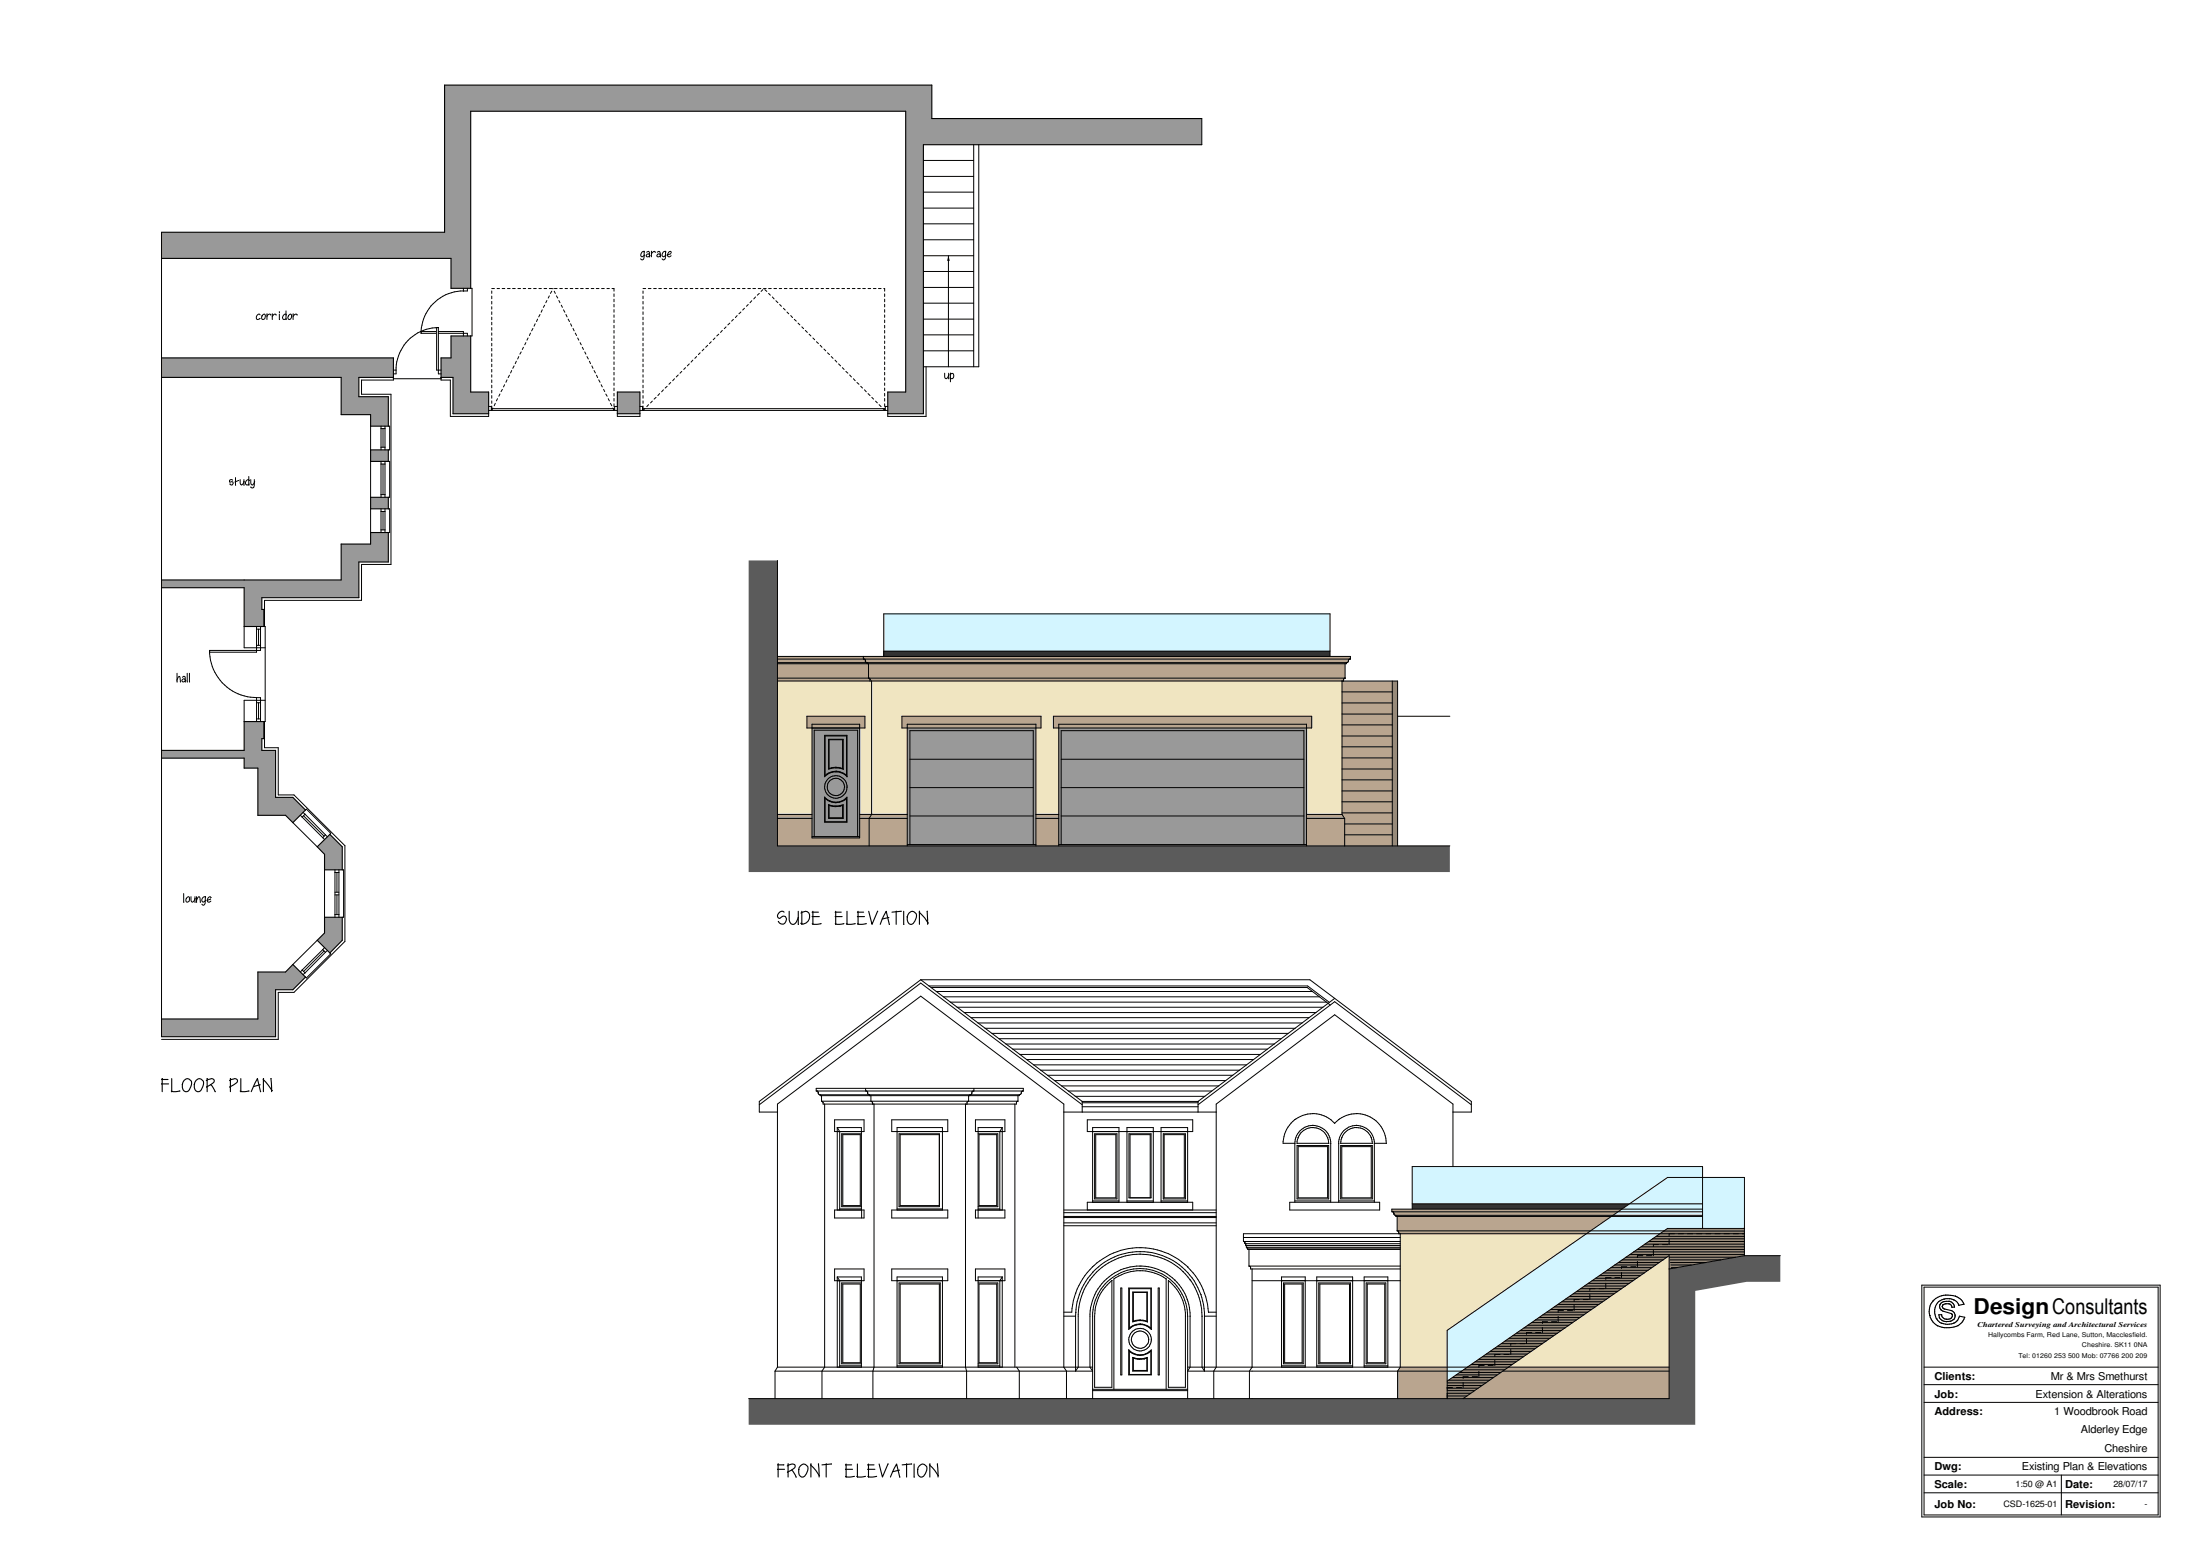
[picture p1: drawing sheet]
<svg xmlns="http://www.w3.org/2000/svg" width="841mm" height="594mm" viewBox="0 0 841 594" stroke-linecap="round" stroke-linejoin="round" font-family="sans-serif">
<g fill="#999">
<path d="M61.8 88.7h108.2v-56.2h186.2v12.8h103.2v10h-106.4v102.8h-13.6v-8.3h6.8v-107.3h-166.3v67.7h-7.5v-11.5h-110.6z" fill-rule="evenodd"/>
<path d="M61.8 136.7h88.6v7.5h-13.2v7.4h11.2v11.2h-6.7v-4.4h-11.3v-14.2h-68.6z" fill-rule="evenodd"/>
<path d="M172.4 128.4h7.5v21.4h6.9v8.3h-13.6v-13.9h-4.6v-7.5h3.8z" fill-rule="evenodd"/>
<path d="M236 149.8h8.6v8.3h-8.6z" fill-rule="evenodd"/>
<path d="M61.8 221.6h68.6v-13.7h11.3v-4.4h6.7v11.2h-11.2v13.6h-37.1v4.5h.8v6.6h-7.6v-14.9h-31.5z" fill-rule="evenodd"/>
<path d="M141.7 190h6.7v4.4h-6.7z" fill-rule="evenodd"/>
<path d="M141.7 171.9h6.7v4.4h-6.7z" fill-rule="evenodd"/>
<path d="M61.8 286.7h31.5v-11h7.6v6.5h-.8v4.5h5.3v17.9h6.6l4.8 4.9-4.8 4.8-2.8-2.8h-10.6v-18h-5.3v-3.9h-31.5z" fill-rule="evenodd"/>
<path d="M121.3 323.5l4.8-4.7 4.7 4.7v8.8h-6.7v-5.9z" fill-rule="evenodd"/>
<path d="M61.8 389.3h36.8v-18h10.6l2.8-2.8 4.8 4.8-4.8 4.8h-6.6v18h-43.6z" fill-rule="evenodd"/>
<path d="M124.1 350.4h6.7v8.8l-4.7 4.9-4.8-4.9 2.8-2.8z" fill-rule="evenodd"/>
</g>
<g fill="#5b5b5b">
<path d="M286.2 214.1h11v109.1h257.1v10h-268.1z" fill-rule="evenodd"/>
<path d="M286.2 534.3h351.9v-49.5l28.8-5.1h13.7v10h-12.9l-19.6 3.5v51.1h-361.9z" fill-rule="evenodd"/>
</g>
<g fill="#b9a58f">
<path d="M332 253.6h182.2v5.5h-182.2z" fill-rule="evenodd"/>
<path d="M344.8 273.6h53.2v4.5h-2v-1.4h-49.2v1.4h-2z" fill-rule="evenodd"/>
<path d="M346.8 276.7h49.2v1.4h-49.2z" fill-rule="evenodd"/>
<path d="M332.3 312.7h14.5v10.5h-14.5z" fill-rule="evenodd"/>
<path d="M333.2 311.1h13.6v1.6h-14.5z" fill-rule="evenodd"/>
<path d="M297.2 312.7h13.2v7.4h18.2v-7.4h3.7v10.5h-35.1z" fill-rule="evenodd"/>
<path d="M297.2 311.1h13.2v1.6h-13.2z" fill-rule="evenodd"/>
<path d="M328.6 311.1h4.6l-.9 1.6h-3.7z" fill-rule="evenodd"/>
<path d="M396 312.7h8.7v10.5h-8.7z" fill-rule="evenodd"/>
<path d="M396 311.1h8.7v1.6h-8.7z" fill-rule="evenodd"/>
<path d="M402.7 273.6h98.7v4.5h-1.9v-1.4h-94.8v1.4h-2z" fill-rule="evenodd"/>
<path d="M404.7 276.7h94.8v1.4h-94.8z" fill-rule="evenodd"/>
<path d="M499.5 312.7h14.5v10.5h-14.5z" fill-rule="evenodd"/>
<path d="M499.5 311.1h13.5l1 1.6h-14.5z" fill-rule="evenodd"/>
<path d="M297.2 253.6h34.8v5.5h-34.8z" fill-rule="evenodd"/>
<path d="M297.2 259.1h35.1l.3 1.1h-35.4z" fill-rule="evenodd"/>
<path d="M332.1 259.1h182.1l-.4 .1-.2 1h-181v-.8z" fill-rule="evenodd"/>
<path d="M297.2 253.2h34.3v.4h-34.3z" fill-rule="evenodd"/>
<path d="M331.5 253.2h183.2v.4h-183.2z" fill-rule="evenodd"/>
<path d="M330.2 251.8h185.9l-.5 .2a1.01 1.01 0 0 1-.9 1.2h-183.5l-.5-1.3z" fill-rule="evenodd"/>
<path d="M297.2 251.8l33.5 .2a1.02 1.02 0 0 0 .8 1.2h-34.3z" fill-rule="evenodd"/>
<path d="M297.2 250.8h32.9v1h-32.9z" fill-rule="evenodd"/>
<path d="M330.1 250.8h186.1v1h-186.1z" fill-rule="evenodd"/>
<path d="M308.5 273.6h22.2v4.5h-2.1v-1.4h-18.2v1.4h-1.9z" fill-rule="evenodd"/>
<path d="M310.4 276.7h18.2v1.4h-18.2z" fill-rule="evenodd"/>
<path d="M513 310.6h19.2v4.2h-18.2v-2.1l-1-1.6z" fill-rule="evenodd"/>
<path d="M514 314.8h18.2v4.1h-18.2z" fill-rule="evenodd"/>
<path d="M514 318.9h18.2v4.3h-18.2z" fill-rule="evenodd"/>
<path d="M513 260.2h19.2v50.4h-19.2z" fill-rule="evenodd"/>
</g>
<g fill="#f0e5c1">
<path d="M333.2 260.2h179.8v50.9h-13.5v-33h1.9v-4.5h-98.7v4.5h2v33h-8.7v-33h2v-4.5h-53.2v4.5h2v33h-13.6z" fill-rule="evenodd"/>
<path d="M297.2 260.2h36v50.9h-4.6v-33h2.1v-4.5h-22.2v4.5h1.9v33h-13.2z" fill-rule="evenodd"/>
</g>
<g fill="#999">
<path d="M404.7 278.1h94.8v44.6h-1v-43.6h-92.8v43.6h-1z" fill-rule="evenodd"/>
<path d="M405.7 279.1h92.8v11h-92.8z" fill-rule="evenodd"/>
<path d="M405.7 290.1h92.8v10.8h-92.8z" fill-rule="evenodd"/>
<path d="M405.7 300.9h92.8v10.8h-92.8z" fill-rule="evenodd"/>
<path d="M405.7 311.7h92.8v11h-92.8z" fill-rule="evenodd"/>
<path d="M347.8 311.7h47.2v11h-47.2z" fill-rule="evenodd"/>
<path d="M347.8 300.9h47.2v10.8h-47.2z" fill-rule="evenodd"/>
<path d="M347.8 290.1h47.2v10.8h-47.2z" fill-rule="evenodd"/>
<path d="M347.8 279.1h47.2v11h-47.2z" fill-rule="evenodd"/>
<path d="M346.8 278.1h49.2v44.6h-1v-43.6h-47.2v43.6h-1z" fill-rule="evenodd"/>
<path d="M310.4 278.1h18.2v41.5h-.7v-40.6h-16.6v40.6h-.9z" fill-rule="evenodd"/>
<path d="M311.3 279h16.6v40.6h-16.6z" fill-rule="evenodd"/>
<path d="M310.4 319.6h18.2v.5h-18.2z" fill-rule="evenodd"/>
<path d="M346.8 322.7h49.2v.5h-49.2z" fill-rule="evenodd"/>
<path d="M404.7 322.7h94.8v.5h-94.8z" fill-rule="evenodd"/>
</g>
<g fill="#f0e5c1">
<path d="M535.3 471.3h71.2l-53.3 37v14h-17.9z" fill-rule="evenodd"/>
<path d="M576.6 522.3l61.5-42.6v42.6z" fill-rule="evenodd"/>
</g>
<g fill="#b9a58f">
<path d="M534.1 464.7h81.9l-7.9 5.5h-74z" fill-rule="evenodd"/>
<path d="M534.3 523.8h18.9v10.5h-18.9z" fill-rule="evenodd"/>
<path d="M535.3 522.3h17.9v1.5h-18.9z" fill-rule="evenodd"/>
<path d="M559.3 534.3l15.2-10.5h63.6v10.5z" fill-rule="evenodd"/>
<path d="M574.5 523.8l2.1-1.5h61.5v1.5z" fill-rule="evenodd"/>
<path d="M534.1 470.2h74l-1.6 1.1h-71.8l-.2-1z" fill-rule="evenodd"/>
<path d="M533.6 464.3h83l-.6 .4h-82.4z" fill-rule="evenodd"/>
<path d="M532.2 463h86.4l-2 1.3h-83.3l-.6-1.3z" fill-rule="evenodd"/>
<path d="M532.1 461.9h87.9l-1.4 1.1h-86.5z" fill-rule="evenodd"/>
</g>
<g fill="#333">
<path d="M539.9 459.9h83l-2.9 2h-80.1z" fill-rule="evenodd"/>
<path d="M337.8 248.8h170.7v2h-170.7z" fill-rule="evenodd"/>
</g>
<g fill="#d3f5ff">
<path d="M337.8 234.5h170.7v14.3h-170.7z" fill-rule="evenodd"/>
<path d="M539.9 445.7h111v4.1h-13.4l-14.6 10.1h-83z" fill-rule="evenodd"/>
<path d="M553.2 508.3l84.3-58.5h29.4v19.5h-29.4l-84.3 58.3z" fill-rule="evenodd"/>
</g>
<g fill="#978a7a">
<path d="M553.2 527.6l84.3-58.3h29.4v10.4l-28.8 5.1v-5.1l-78.8 54.6h-6.1z" fill-rule="evenodd"/>
<path d="M532.2 260.2h2.1v63h-2.1z" fill-rule="evenodd"/>
</g>
<g fill="none" stroke="#000" stroke-width=".38">
<path d="M372.2 55.3v84.8M374.2 55.3v84.8h-21.2M459.4 45.3v10M353 79.5h19.2M353 73.4h19.2M353 67.4h19.2M353 61.3h19.2M61.8 88.7v307.4M246.2 96v2.1a.95 .95 0 0 1-.7 1.2l-.6-.4M246.2 96h.1M246.4 96.4l-.2-.3a1.14 1.14 0 0 0-1.1 .7 1.14 1.14 0 0 0 .4 1.3l1-.6M247.2 96.4l.6-.4 .4 .3 .2 1.8"/>
<path d="M248.3 97.4l-.5-.5-.5 .2-.3 .6 .4 .4 1-.4M248.4 97.7h.1M249.1 96l-.1 2.1M250.6 96.4l-.7-.3-.9 .8M251.2 96.4l.7-.4 .3 .3 .3 1.8M252.4 97.4l-.5-.5-.5 .2-.3 .6 .4 .4 1.1-.4M254.5 96l-.1 2.1a.95 .95 0 0 1-.8 1.2l-.5-.4M254.5 96.4l-.1-.3a1.14 1.14 0 0 0-1.2 .7 1.14 1.14 0 0 0 .4 1.3l1-.6M256.5 96.9l-1.4 .6M256.6 96.4l-.2-.3a1.04 1.04 0 0 0-1.2 .8 1.04 1.04 0 0 0 .8 1.2l.6-.4M256.6 96.4h.1M353 97.7h19.2"/>
<path d="M353 91.6h19.2M353 85.5h19.2M362.6 97.7v42.4M102.1 120v2.1M104.2 120l-.1 2.1M106.8 119l.1 .4M106.8 120l.1 2.1M109.3 118.8l.1 3.3M112.1 120l-.1 2.1M188 110.2h1M188 111.2v.9M188 113.1v1"/>
<path d="M188 115.1v1.1M188 117.2v.9M188 119.1v1M190 110.2h1M192 110.2h1M194 110.2h1M195.9 110.2h1.1M198 110.2h1M200 110.2h.9M202 110.2h1M204 110.2h1M206 110.2h1"/>
<path d="M207.3 118.4l-.4 .9M208 110.2h1M208.2 116.6l-.5 .8M209.1 114.8l-.5 .9M210 110.2h1M210 113l-.4 .9M210.9 111.3l-.5 .8M211.4 110.2v.1M211.9 111.3l.4 .8M211.9 110.2h1.1M212.7 113l.5 .9M213.6 114.8l.5 .9"/>
<path d="M214 110.2h1M214.6 116.6l.4 .8M215.4 118.4l.5 .9M216 110.2h.9M218 110.2h1M220 110.2h1M221.9 110.2h1.1M224 110.2h1M226 110.2h1M228 110.2h1M230 110.2h1M232 110.2h.9"/>
<path d="M234 110.2h.7v1.1M234.7 112.3v1M234.7 114.3v1M234.7 116.2v1.1M234.7 118.3v1M245.8 111.2v.9M245.8 113.1v1M245.8 115.1v1.1M245.8 117.2v.9M245.8 119.1v1M245.8 110.2h1M247.8 110.2h1.1"/>
<path d="M249.9 110.2h1M251.8 110.2h1M253.9 110.2h1M255.9 110.2h.9M257.8 110.2h1.1M259.9 110.2h1M261.8 110.2h1M263.8 110.2h1.1M265.9 110.2h.9M267.8 110.2h1M269.9 110.2h1M271.9 110.2h.9"/>
<path d="M273.8 110.2h1.1M275.9 110.2h1M277.8 110.2h1M279.9 110.2h1M281.9 110.2h.9M283.2 119.2l-.7 .7M283.8 110.2h1M284.6 117.8l-.7 .6M285.9 110.2h1M286 116.3l-.6 .7M287.4 114.9l-.7 .8M287.8 110.2h1"/>
<path d="M288.8 113.5l-.7 .7M289.8 110.2h1.1M290.3 112.1l-.8 .7M291.6 110.7l-.7 .6M291.9 110.2h1M292.4 110.7l.7 .6M293.8 110.2h1M293.8 112.1l.7 .7M295.3 113.5l.6 .7M295.9 110.2h1M296.6 114.9l.8 .8M297.9 110.2h.9"/>
<path d="M298.1 116.3l.6 .7M299.5 117.8l.7 .6M299.8 110.2h1M300.8 119.2l.7 .7M301.9 110.2h1M303.8 110.2h1M305.8 110.2h1.1M307.9 110.2h.9M309.8 110.2h1M311.9 110.2h1M313.9 110.2h.9M315.8 110.2h1.1"/>
<path d="M317.9 110.2h1M319.8 110.2h1M321.8 110.2h1.1M323.9 110.2h.9M325.8 110.2h1M327.9 110.2h1M329.8 110.2h1M331.8 110.2h1.1M333.9 110.2h1M335.8 110.2h1M337.8 110.2h.4v1.1M338.2 112.3v1"/>
<path d="M338.2 114.3v1M338.2 116.2v1.1M338.2 118.3v1M353 115.8h19.2M353 109.8h19.2M353 103.7h19.2M99.4 120.3l-.1-.2a1.12 1.12 0 0 0-1.2 .7 1.12 1.12 0 0 0 .4 1.3l.9-.4M100.2 120.6h.1M100.4 120.3l.4-.2a1.03 1.03 0 0 1 .7 1.1 1.03 1.03 0 0 1-1 .9l-.5-.5zM103.6 120.3l-.8-.2-.7 .8M105.6 120.3l-.8-.2-.7 .8M109.5 120.3l-.2-.2a1.11 1.11 0 0 0-1.2 .7 1.11 1.11 0 0 0 .5 1.3l.8-.4"/>
<path d="M110.3 120.6h.1M110.5 120.3l.6-.3 .3 .3a1.48 1.48 0 0 1-.5 1.7h-.6l-.3-.7zM113.7 120.3l-.8-.2-.9 .8M188 121.2v1M188 123.1v1M188 125.1v1.1M188 127.2v.9M188 129.1v1M188 131.1v1.1M188 133.1v1M188 135.1v1M188 137.2v1"/>
<path d="M188 139.1v1M196.5 139.8l-.5 .9M197.4 138l-.4 .9M198.3 136.2l-.4 1M199.2 134.5l-.5 .8M200.1 132.7l-.4 .8M201 130.9l-.4 .8M201.9 129.1l-.5 .9M202.8 127.3l-.4 .9M203.7 125.5l-.5 .9M204.6 123.7l-.4 .9M205.5 121.9l-.4 1"/>
<path d="M206.4 120.1l-.5 1M216.4 120.1l.4 1M217.2 121.9l.5 1M218.1 123.7l.5 .9M219.1 125.5l.4 .9M219.9 127.3l.5 .9M220.8 129.1l.5 .9M221.8 130.9l.4 .8M222.6 132.7l.4 .8M223.5 134.5l.5 .8M224.4 136.2l.5 1M225.3 138l.4 .9"/>
<path d="M226.3 139.8l.4 .9M234.7 120.3v.9M234.7 122.3v1M234.7 124.3v1M234.7 126.2v1.1M234.7 128.3v1M234.7 130.3v.9M234.7 132.2v1.1M234.7 134.3v1M234.7 136.3v.9M234.7 138.3v1M245.8 121.2v1"/>
<path d="M245.8 123.1v1M245.8 125.1v1.1M245.8 127.2v.9M245.8 129.1v1M245.8 131.1v1.1M245.8 133.1v1M245.8 135.1v1M245.8 137.2v1M245.8 139.1v1M263.5 139l-.8 .8M264.9 137.6l-.7 .7M266.3 136.2l-.7 .7"/>
<path d="M267.7 134.8l-.7 .7M269.1 133.3l-.7 .7M270.5 131.9l-.7 .8M271.9 130.6l-.7 .6M273.3 129.1l-.6 .7M274.8 127.7l-.8 .7M276.1 126.2l-.7 .8M277.6 124.9l-.7 .7M279 123.4l-.8 .7M280.4 122l-.7 .7M281.8 120.6l-.7 .7M302.3 120.6l.7 .7"/>
<path d="M303.6 122l.8 .7M305.1 123.4l.7 .7M306.5 124.9l.7 .7M307.9 126.2l.7 .8M309.3 127.7l.7 .7M310.8 129.1l.6 .7M312.1 130.6l.8 .6M313.5 131.9l.7 .8M315 133.3l.7 .7M316.3 134.8l.8 .7M317.8 136.2l.7 .7M319.2 137.6l.7 .7"/>
<path d="M320.6 139l.7 .8M338.2 120.3v.9M338.2 122.3v1M338.2 124.3v1M338.2 126.2v1.1M338.2 128.3v1M338.2 130.3v.9M338.2 132.2v1.1M338.2 134.3v1M338.2 136.3v.9M338.2 138.3v1M353 134h19.2"/>
<path d="M353 127.9h19.2M353 121.9h19.2M150.4 144.2v1h-12.2v5.4h11.3v65h-11.3v13.8h-37.1v10M168.6 144.2v1h3.6v13.9h14.6v-1M186.8 155.3h1v1.5h-1M188 156.8h46.7M188 156.1h46.7v.7M188 141.1v1.1M188 143.2v.9M188 145.1v1M188 147.2v1M188 149.1v1"/>
<path d="M188 151.1v1M188 153.2v.9M188 155.1v1.7M188.4 155.9l-.4 .9M189.3 154.1l-.4 .9M190.2 152.3l-.4 .9M191.1 150.5l-.4 .9M192.1 148.8l-.6 .8M192.9 147l-.4 .8M193.8 145.1l-.4 .9M194.8 143.3l-.5 1M195.6 141.6l-.4 .9"/>
<path d="M227.1 141.6l.5 .9M228 143.3l.5 1M228.9 145.1l.5 .9M229.8 147l.4 .8M230.7 148.8l.5 .8M231.6 150.5l.5 .9M232.5 152.3l.4 .9M233.4 154.1l.5 .9M234.3 155.9l.4 .9M234.7 140.3v1M234.7 142.2v1.1M234.7 144.3v1"/>
<path d="M234.7 146.3v.9M234.7 148.3v1M234.7 150.3v1M234.7 152.2v1M234.7 154.3v1M236 155.3h-1v1.5h1M236 158.1v1h8.6v-1M244.6 155.3h1v1.5h-1M245.8 156.8h92.4M245.8 141.1v1.1M245.8 143.2v.9M245.8 145.1v1"/>
<path d="M245.8 147.2v1M245.8 149.1v1M245.8 151.1v1M245.8 153.2v.9M245.8 155.1v1.7M245.8 156.1h92.4v.7M246.6 156l-.8 .8M247.9 154.6l-.6 .8M249.4 153.2l-.7 .7M250.8 151.8l-.8 .7M252.2 150.4l-.7 .7M253.6 148.9l-.7 .8"/>
<path d="M255 147.6l-.7 .7M256.4 146.1l-.7 .7M257.8 144.7l-.6 .8M259.3 143.3l-.8 .7M260.6 141.9l-.6 .7M262.1 140.5l-.7 .6M322 140.5l.7 .6M323.4 141.9l.7 .7M324.8 143.3l.7 .7M326.2 144.7l.7 .8M327.6 146.1l.8 .7M329 147.6l.7 .7"/>
<path d="M330.5 148.9l.7 .8M331.8 150.4l.8 .7M333.3 151.8l.7 .7M334.7 153.2l.7 .7M336.1 154.6l.7 .8M337.5 156l.7 .8M338.2 140.3v1M338.2 142.2v1.1M338.2 144.3v1M338.2 146.3v.9M338.2 148.3v1M338.2 150.3v1"/>
<path d="M338.2 152.2v1M338.2 154.3v1M339.4 155.3h-1v1.5h1M354 140.1v19h-14.6v-1M361.1 142.6v1.4l.4 .6 .8-.3 .4-1M362.7 142.6v2.1M363.2 143.1l.6-.4a.93 .93 0 0 1 .9 1.2 .93 .93 0 0 1-1.5 .5h.1M363.4 142.6l-.1 3.3M141.7 162.8v9.1M141.7 176.3v13.7M145.7 163.7h1.5M145.7 162.8v9.1"/>
<path d="M145.7 176.3v13.7M145.7 170.9h1.5M145.7 177.3h1.5M146.4 163.7v7.2M146.4 177.3v11.7M147.2 162.8v9.1M147.2 176.3v13.7M148.4 162.8h.6v9.1h-.6M148.4 176.3h.6v13.7h-.6M88.9 183.5a.74 .74 0 0 0-1.2 .1l.2 .6a.68 .68 0 0 1 1-.1 .68 .68 0 0 1 0 1 .68 .68 0 0 1-1-.2h.1M90 182.5l.1 2.8M91.3 183.6l-1.5 .5"/>
<path d="M91.8 183.2v1.4l.5 .7 1-1.3M93.2 183.2l.1 2.1M95.1 182l.1 3.3M95.4 183.6l-.3-.3a1 1 0 0 0-1.2 .8 1 1 0 0 0 .8 1.2l.6-.4M95.9 183.2v1.4l.6 .7 .9-1.3M97.2 183.2l-.2 3.1-.5 .1-.5-.3M141.7 194.4v9.1M145.7 194.4v9.1M145.7 195.4h1.5M145.7 189h1.5M146.4 195.4v7M147.2 194.4v9.1"/>
<path d="M148.4 194.4h.6v9.1h-.6M145.7 202.4h1.5M297.2 214.1v109.1h257.1M93.3 239.4v8.1h8.1M98.1 239.4v9.8h-18M99.6 239.4v9.1h-19.5a17.9 17.9 0 0 0 18 18M100.9 239.4h.5v36.3h-.5M67.6 259.9l.9-1.5 .5 2.1M67.7 257.2l.1 3.3M69.7 258.7l.4-.3 .6 .2 .2 1.9M70.8 259.8l-.7-.5-.6 .8 .2 .3 .5 .1 .9-.5M71.6 257.2l.1 3.3"/>
<path d="M72.4 257.2l.1 3.3M98.1 240.4h1.5M98.1 246.5h1.5M98.8 240.4v6.1M297.2 259.1h217.1M297.2 250.8h219v1h-219M330.1 250.8v1M330.4 251.8l.4 .5M330.8 252.3l.1 .6 .4 .3M330.8 252.3h.1M330.8 252.5h.1M331.5 253.2v.4"/>
<path d="M332 253.6v5.5M332.3 259.1l.3 .3v.8M332.6 259.6h.1M337.8 250.8v-16.3h170.7v16.3M337.8 248.8h170.7M514 259.1l-.4 1.1M514.2 253.6v5.5M514.7 253.2v.4h-217.5M515.5 252.5h.1M515.8 251.8l-.7 1.4h-217.9M98.1 266.5h1.5v9.2M98.1 266.5v9.2"/>
<path d="M98.1 268.5h1.5M98.1 274.7h1.5M98.8 268.5v6.2M101.1 275.7v10h5.3v18h6l19.5 19.4v36.6l-19.5 19.4h-6v18h-44.6M101.4 267.5h-8.1v8.2M297.2 260.2h237.1v63M308.5 273.6h22.2v4.5h-22.2zM310.4 276.7h18.2v43.4h-18.2zM333.2 260.2v50.9l-.9 1.6v10.5M344.8 273.6h53.2v4.5h-53.2zM402.7 273.6h98.7v4.5h-98.7zM513 260.2v50.9"/>
<path d="M513 276.9h19.2M513 272.8h19.2M513 268.6h19.2M513 264.3h19.2M532.2 260.2v63M534.3 273.6h20M315.2 280.9h8.6v15.9a5.8 5.8 0 0 0-8.6 0zM315.4 281.2h8.2v15a6 6 0 0 0-8.2 0zM316.8 282.4h5.6v11.5l-.8-.3a7.7 7.7 0 0 0-4.8 .3zM319.6 293.1l-2.7 .5v-11h5.2v11M319.6 293.1h.1M319.6 293.1l2.5 .5"/>
<path d="M322.1 293.6h.1M322.4 293.9h.1M323.6 296.2h.1M323.8 296.8h.1M347.8 290.1h47.2M405.7 290.1h92.8M513 297.9h19.2M513 293.8h19.2M513 289.6h19.2M513 285.3h19.2M513 281.2h19.2M112 314.3l9.3 9.2"/>
<path d="M114.8 311.5l8.6 8.5M115.9 310.4l.7 .7M116 311.7l7.9 7.7M116.6 311.1l-1.1 1.1M116.6 311.1l7.8 7.8M116.8 309.5l.3-.4 9.3 9.2-.3 .5M124.4 318.9l.8 .8M124.4 318.9l-1 1.1M297.2 311.1h13.2M297.2 312.7h13.2M310.4 319.6h18.2M311.3 319.6v-40.6h16.6v40.6"/>
<path d="M315.2 304.5v9.6h8.6v-9.6l-.4 .5a5.1 5.1 0 0 1-3.8 1.5M315.2 304.5h.1M315.2 304.5l1.7 1.3 2.7 .7M315.4 305.1v8.8h8.2v-8.8l-1.9 1.1-2.1 .5M315.4 305.1l1.8 1.1 2.4 .5M315.4 305.1h.1M316.8 307.4l.6 .3a8.1 8.1 0 0 0 5-.3v5.3h-5.6zM316.8 307.4h.1M316.9 307.7a6.8 6.8 0 0 0 5.2 0v4.7h-5.2zM316.9 307.7h.1M319.6 306.5h.1M322.9 300.7h.1"/>
<path d="M323.8 300.7h.1M328.6 311.1h18.2M328.6 312.7h18.2M347.8 300.9h47.2M347.8 311.7h47.2M396 311.1h8.7M396 312.7h8.7M405.7 300.9h92.8M405.7 311.7h92.8M499.5 311.1h13.5M499.5 312.7h14.5M513 311.1l1 1.6"/>
<path d="M513 310.6h19.2M513 306.3h19.2M513 302.2h19.2M514 312.7v10.5M514 318.9h18.2M514 314.8h18.2M123.4 320l.7 .7M124.1 332.3v18.1M128 333.3h1.6M128 332.3v18.1M128.8 333.3v7.6M129.6 332.3v18.1"/>
<path d="M130.8 332.3h.5v18.1h-.5M346.8 323.2v-46.5h49.2v46.5M346.8 322.7h49.2M347.8 322.7v-43.6h47.2v43.6M404.7 323.2v-46.5h94.8v46.5M404.7 322.7h94.8M405.7 322.7v-43.6h92.8v43.6M70.2 341.4l.1 3.3M71.2 343.2h.1M71.5 342.9l.6-.3 .3 .3-.1 1.4-.7 .4-.5-.5zM73 342.6v1.4l.3 .6 .9-.4 .4-.9M74.5 342.6l.1 2.1"/>
<path d="M75.1 344.1l1-1.5 .3 .3 .3 1.8M75.1 342.6l.1 2.1M78.5 342.6l-.1 2.5-.7 .8-.5-.5M78.5 342.6h.1M78.6 342.9l-.2-.3a1.12 1.12 0 0 0-1.1 .8 1.12 1.12 0 0 0 .4 1.3l1-.7M80.5 343.5l-1.3 .5M80.7 342.9l-.2-.3a1.04 1.04 0 0 0-1.2 .9 1.04 1.04 0 0 0 .7 1.2l.6-.4M121.3 359.2l-9.3 9.3M128 349.4h1.6M128 340.9h1.6M128 341.9h1.6M128.8 341.9v7.5"/>
<path d="M115.5 370.6l1.1 1.1M115.5 370.6l-.7 .7M116.6 371.7l-.7 .7M123.4 362.8l1 1M123.4 362.8l-7.9 7.8M123.9 363.3l-7.9 7.9M124.1 362l-.7 .8M124.4 363.8l-7.8 7.9M125.2 363.1l-.8 .7M126.1 364.1l.3 .3-9.3 9.2-.3-.3M352 374.3l-61.7 46.5v4.1h6.9M352 374.3l61.7 46.5"/>
<path d="M352 374.3h148.7l9.5 7.1M355.1 376.7h144.8l8.3 6.2M356 377.3h143.7l8.8 6.7M357.9 378.8h143.9M360.6 380.8h143.8M363.2 382.9h143.9M365.9 384.8h139.8M368.6 386.8h134.5M371.2 388.8h129.2M373.8 390.8h124M376.5 392.9h118.7M379.2 394.8h113.2"/>
<path d="M381.9 396.8h107.9M384.5 398.9h102.7M510.2 381.4l52.3 39.4v4.1h-7.1M510.2 381.4l-52.2 39.4v4.1M312 415.8h79.2v1h-79.2zM312.4 416.8l.4 .5M312.8 417.3h.1M312.8 417.6h.1M312.8 417.3v.4l.6 .6h76.4M313.5 418.3v.3h76.2v-.3M314.1 418.6v2.1M330.9 415.8v1"/>
<path d="M331.3 416.8l.4 .5M331.7 417.3h.1M331.7 417.6h.1M331.7 417.3v.4l.6 .6M332.4 418.3v.3M332.9 418.6v2.1l.6 .6M370.3 418.6v2.1M370.8 418.3v.3M372.1 416.8l-.5 .2-.3 1.1-.4 .2M372.3 415.8v1M387.1 400.8h97.4M389.2 418.6v2.1h-75.1"/>
<path d="M389.8 402.8h92.1M390.9 416.8l-.4 .2-.2 .8-.6 .5M392.5 404.8h86.7M395.1 406.8h81.4M397.8 408.9h76.1M400.4 410.8h70.9M403 412.8h65.6M405.8 414.9h60.1M408.4 416.8h54.8M411 418.8h49.6M290.3 422.1l61.7-46.5 61.7 46.5M314.1 420.7l.5 .6"/>
<path d="M314.6 421.3h.1M315.2 421.8v100.5l-1 1.5v10.5M319.1 427.8h11.2v4.5h-11.2zM320.1 430.8h9.2l.1 34.5M320.1 430.8v31.5M320.1 430.8l.9 1.5v30M322.2 433.5h6.7v27.1h-6.7zM329.3 433.2h-7.5v27.8h7.5M333.5 421.3h.1M333.5 421.3v.5M334.1 421.8v100.5l-.4 1.5v10.5M340.9 427.8h21.4v4.5h-21.4z"/>
<path d="M343.7 433.2h15.4v27.8h-15.4zM359.1 433.5h-15v27.1h15M369.1 421.8v100.5l.4 1.5v10.5M370.2 420.7l-.5 .3v.8M372.9 427.8h11.3v4.5h-11.3zM373.9 433.2h7.6v27.8h-7.6M374.3 433.5h6.7v27.1h-6.7zM383.1 430.8h-9.2v34.5M383.1 430.8v31.5M383.1 430.8l-.9 1.5v30M388 421.8v100.5M389.1 420.7l-.5 .3v.8h-74v-.5"/>
<path d="M406.7 424.9h58.2M413.7 421.3h44.3M413.7 420.8h44.4M413.7 420.8v4.1M413.7 422.8h44.3M415.7 427.8h40.3v4.5h-40.3zM418.5 433.2h8.5v24.8h-8.5zM418.9 433.5h7.7v24.1h-7.7zM431.6 433.2h8.4v24.4h-8.4zM444.7 433.2h8.5v24.8h-8.5zM445 433.5h7.7v24.1h-7.7zM458 422.1l52.2-39.4 52.3 39.4"/>
<path d="M495 427.7h.1M495 427.7a11.6 11.6 0 0 0-4.5 9.1h4.6M495 427.7a11.4 11.4 0 0 1 13.7 0M495.8 437.6h12.1v20.4h-12.1zM496.3 434.7l-.5 2.1h12.2M496.3 438.1h11.2v19.5h-11.2zM496.3 434.7a6 6 0 0 1 5.6-3.9 6 6 0 0 1 5.6 3.9M496.3 434.7h.1M507.5 434.7h.1M507.5 434.7l.4 2.1M508.7 427.7h.1M508.7 436.8h.1"/>
<path d="M508.7 427.7l1.5 1.5 1.6-1.5M511.8 427.7h.1M511.8 436.8h.1M511.8 427.7a11.3 11.3 0 0 1 13.6 0M512.5 437.6h12.1v20.4h-12.1zM512.9 434.7l-.4 2.1h12.2M512.9 438.1h11.3v19.5h-11.3zM512.9 434.7a6 6 0 0 1 5.7-4 6 6 0 0 1 5.6 4M512.9 434.7h.1M518.5 429.9h.1M518.5 429.9a6.9 6.9 0 0 0-6.7 6.1v23.3M518.6 429.9a6.9 6.9 0 0 1 6.8 6.1v23.3"/>
<path d="M524.2 434.7h.1M524.2 434.7l.4 2.1M525.4 427.7h.1M525.4 436.8h4.6M525.4 427.7a11.6 11.6 0 0 1 4.6 9.1M417.7 458.8h10.1M417.7 459.3v-28.5h10.1v28.5M430.8 458.8h10.1M430.8 459.3v-28.5h10.1v28.5M432 457.6v-24.1h7.7v24.1M443.9 458.8h10.1M443.9 459.3v-28.5h10.1v28.5"/>
<path d="M493 459.3h34.4v3h-34.4zM495 459.3v-22.5a6.9 6.9 0 0 1 6.5-6.9 6.9 6.9 0 0 1 7.2 6.1v23.3M495 458.8h13.7M511.8 458.8h13.6M539.9 459.9h111M555.4 445.7v-23.9l-45.2-34.1-45.3 34.1v100.5l-.9 1.5v10.5M319.1 462.3h11.2v3h-11.2zM321 461.9h8.3M340.9 462.3h21.4v3h-21.4zM342.9 462.3v-31.5h17.4v31.5M342.9 461.9h17.4M372.9 462.3h11.3v3h-11.3z"/>
<path d="M373.9 461.9h8.3M406.7 462.3h58.2M406.7 464.7h58.2M406.7 463.3h58.2M406.7 465.2h58.2M406.7 468.3h58.2M406.7 467.2h58.2M415.7 462.3v-3h40.3v3M435.8 479.1h.1M435.8 479.1a23.8 23.8 0 0 0-19.1 9.8M435.8 479.1a23.5 23.5 0 0 1 19.1 9.8M475.3 472.8h60"/>
<path d="M475.4 474.3l.5 .5M475.9 474.8h.1M475.9 474.8l.2 .3h59.2M476.2 475.1l.2 .7h58.9M476.2 475.6h.1M476.4 475.8v.7h58.9M476.7 476.5v.3h58.6M477 476.8v.6h58.3M477.5 477.4v6.3h57.8M532.5 463l.3 .5M532.8 463.5h.1M532.8 463.6h.1"/>
<path d="M532.8 463.5v.4l.6 .4h117.5M533.6 464.3v.4h117.3M534.1 464.7v5.5h102M534.3 470.2l.4 .5M534.7 470.7h.1M534.7 470.7v.6M535.3 471.3v51l-1 1.5v10.5M539.9 461.9v-16.2h111v23.6M623 479.3h43.9M624.4 478.3h42.5M625.9 477.4h41M627.4 476.3h39.5"/>
<path d="M628 479.7h-2v.7M628.8 475.3h38.1M629.4 479.7h2.1M630.3 474.3h36.6M631.7 473.3h35.2M632.1 477.7v2M633.2 472.4h33.7M634 475.5h-1.9v.7M635.5 475.5h2.1M636 470.3h30.9M638.1 471.3v.7M638.1 473.5v2"/>
<path d="M650.9 461.9h-118.8v1.1h118.8M666.9 471.3h-191.6v3h60M666.9 479.7v-29.9h-29.4l-84.3 58.5v26M666.9 479.7l-28.8 5.1M666.9 479.7h13.7M666.9 469.3h-29.4l-84.3 58.3M319.1 484.8h11.2v4.5h-11.2zM320.1 487.8h9.2v34.5M320.1 487.8v34.5M320.1 487.8l.9 1.5v33M322.2 490.6h6.7v30h-6.7zM329.3 490.1h-7.5v30.9h7.5"/>
<path d="M340.9 484.8h21.4v4.5h-21.4zM343.7 490.1h15.7v30.9h-15.7zM344.1 490.6h15v30h-15zM372.9 484.8h11.3v4.5h-11.3zM373.9 490.1h7.6v30.9h-7.6M374.3 490.6h6.7v30h-6.7zM383.1 487.8h-9.2v34.5M383.1 487.8v34.5M383.1 487.8l-.9 1.5v33M411.2 494.1l-.9 2.8-.6 4.4h-3M411.2 494.1h.1M412.6 494.6h.1"/>
<path d="M412.6 494.6l-.8 2.7-.5 4.1M416.7 488.9a24.1 24.1 0 0 0-4.5 13.3v20.1l-1 1.5v-21M416.7 488.9h.1M417.7 484h.1M417.7 484a26.9 26.9 0 0 0-6.5 10.1M417.7 484a26.2 26.2 0 0 1 36.3 0M417.7 486.2h.1M417.7 486.2a24.6 24.6 0 0 1 36.3 0M417.7 486.2l-2.6 3.3-2.5 5.1M423.3 490.9l1.8-1.7v40.8h-6.6v-27.2a17.5 17.5 0 0 1 4.8-11.9zM425.1 489.2h.1M428.4 492.1h.5v33.2h-.5z"/>
<path d="M431.5 492.1h8.6v15.8a5.8 5.8 0 0 0-8.6 0zM431.7 492.3h8.3v15.1a6.2 6.2 0 0 0-8.3 0zM433 493.6h5.6v11.4l-.7-.2a8.1 8.1 0 0 0-4.9 .2zM435.8 484.6h.1M435.8 484.6a18.4 18.4 0 0 0-18.1 17v32.7M435.8 484.6a18.3 18.3 0 0 1 18.2 18.2M442.7 492.1h.5v33.2h-.5zM445.8 488.6a17.2 17.2 0 0 0-20 0v42.2M445.8 488.6h.1M445.8 488.6v42.2M446.6 489.2a17.6 17.6 0 0 1 6.6 12.4v28.4h-6.6zM449.1 489a19.1 19.1 0 0 0-20.4-4 19.1 19.1 0 0 0-12 17.1v20.2l1 1.5h-121.4"/>
<path d="M449.1 489h.1M449.1 489l3.1 3.9 1.6 3.5M452.2 485.8h.1M453.8 496.4h.1M453.8 496.4l.9 3.1M454 484h.1M454 484a25.9 25.9 0 0 1 6.4 10.1M454 486.2l.8 .9a20.8 20.8 0 0 1 4.3 7.5M454 486.2h.1M454.7 499.5l.2 2.1v20.7l-.9 1.5h104.8M454.7 499.5h.1M454.9 488.9h.1"/>
<path d="M454.9 488.9a24 24 0 0 1 4.6 13.9M459.1 494.6l1 3.9 .3 2.9v22.4l-.9-1.5v-19.5M459.1 494.6h.1M460.4 494.1a23.2 23.2 0 0 1 1.6 7.2h2.9M460.4 494.1h.1M477.5 483.7l.6 .3v.8h57.2M478.1 484.3h.1M478.6 489.3h56.7M478.6 484.8v37.5l-1 1.5v10.5M490.7 490.1h7.5v30.9h-7.5zM491.1 490.6h6.7v30h-6.7zM504.1 490.1h12.1v30.9h-12.1z"/>
<path d="M504.6 490.6h11.3v30h-11.3zM522.3 490.1h7.5v30.9h-7.5zM522.7 490.6h6.7v30h-6.7zM594.2 499.3h15.6M595.7 498.3h15.5M597.1 497.3h15.6M598.5 496.3h15.6M600 495.3h15.6M601.4 494.3h15.6M601.8 498.7v2M602.9 493.4h15.5M603.7 496.5h-1.9v.7"/>
<path d="M604.3 492.3h15.6M605.2 496.5h2.1M605.7 491.3h15.7M607.2 490.3h15.6M607.8 492.3v.7M607.8 494.5v2M608.6 489.3h15.7M610.1 488.4h15.6M611.5 487.3h15.7M612.9 486.3h15.7M613.9 490.3v2M614.4 485.3h15.6"/>
<path d="M615.8 484.3h15.7M615.9 488.1h-2v.7M617.2 483.3h15.7M617.3 488.1h2.1M618.7 482.3h15.7M619.9 486.2v1.9M620.1 481.3h15.7M621.6 480.3h15.6M621.9 484h-2v.6M623.4 484h2M626 481.9v2.1M638.2 480.3h25.3"/>
<path d="M638.4 481.3h19.4M638.6 482.3h13.6M638.8 483.3h7.7M638.9 484.3h2.1M734.7 491h91.1v88.5h-91.1zM735.5 491.7h89.5v87.1h-89.5zM406.7 502.8h4.5M411.3 501.4h.1M411.3 501.4l-.1 1.4M431.5 515.7v9.6h8.6v-9.6l-1.6 1.3-2.7 .7M431.5 515.7h.1M431.5 515.7l1.7 1.3 2.6 .7"/>
<path d="M431.7 516.2v8.9h8.3l-.2-8.8a5.7 5.7 0 0 1-4 1.5M431.7 516.2a6.4 6.4 0 0 0 4.2 1.6M431.7 516.2h.1M433 518.6l.8 .2a7.7 7.7 0 0 0 4.8-.2v5.2h-5.6zM433 518.6h.1M433.3 518.8v4.8h5.1v-4.8l-1 .4M433.3 518.8h.1M433.3 518.8l2.3 .5 1.9-.1M435.8 517.7h.1M435.8 504.3l-2.5 .5v-11h5.1v11M435.8 504.3h.1M435.8 504.3l2.6 .5"/>
<path d="M438.4 504.8h.1M438.6 505h.1M439.1 511.8h.1M440 507.4h.1M440.1 511.8h.1M440.1 507.9h.1M453.2 502.8h.1M454 502.8h.1M454 502.8v31.5M454.9 502.8h.1M459.5 502.8h.1M460.4 502.8h4.5"/>
<path d="M565.3 519.3h15.6M566.8 518.3h15.6M568.2 517.3h15.6M569.7 516.3h15.6M571.1 515.3h15.7M571.4 519.7v2M572.5 514.3h15.7M573.5 517.5h-2.1v.7M574 513.3h15.6M574.9 517.5h2M575.4 512.3h15.7M576.9 511.3h15.6"/>
<path d="M577.5 513.3v.7M577.5 515.5v2M578.3 510.3h15.7M579.7 509.4h15.7M581.2 508.3h15.6M582.6 507.3h15.7M583.6 511.3v2M584.1 506.3h15.6M585.5 505.3h15.7M585.6 509.1h-2v.7M586.9 504.3h15.7M587 509.1h2.1"/>
<path d="M588.4 503.3h15.6M589.6 507.2v1.9M589.8 502.3h15.7M591.3 501.3h15.6M591.6 505h-2v.6M592.8 500.3h15.6M593.1 505h2M595.7 502.9v2.1M597.7 500.7h-2v.7M599.2 500.7h2M286.2 534.3h351.9v-54.6l-78.8 54.6M296.3 523.8v10.5"/>
<path d="M297.2 522.3v-100.5l54.8-41.2 54.7 41.2v100.5l1 1.5v10.5M297.2 522.3h120.5M297.2 522.3l-.9 1.5M321 521.8h8.3M342.9 521.8h17.4M342.9 522.3v-34.5h17.4v34.5M373.9 521.8h8.3M388.6 522.3l1.1 1.5v10.5M417.7 531.3h36.3M417.7 530.8h36.3M454 522.3h184.1M489.9 522.3v-34.5h9.1v34.5"/>
<path d="M489.9 521.8h9.1M503.4 521.8h13.7M503.4 522.3v-34.5h13.7v34.5M521.5 521.8h9M521.5 522.3v-34.5h9v34.5M553.2 531.3h10.5M553.2 533.3h7.6M553.2 532.3h9M553.2 530.4h11.9M553.2 529.3h13.3M553.2 528.3h14.8M553.2 530.1h2.1"/>
<path d="M553.8 527.3h15.6M555.3 526.3h15.6M556.7 525.3h15.6M556.8 530.1h1.9M558.2 524.3h15.5M559.3 528.2v1.9M559.6 523.3h15.6M561.3 525.9h-2v.7M562.5 521.3h15.5M562.8 525.9h2M563.9 520.3h15.6M565.3 523.9v2"/>
<path d="M567.4 521.7h-2.1v.7M568.9 521.7h2M574.5 523.8h63.6M735.5 522.3h89.5M735.5 535.8h89.5M735.5 529h89.5M735.5 556.8h89.5M735.5 570.3h89.5M735.5 563.5h89.5M788 563.5v15.3"/>
<circle cx="319.5" cy="300.7" r="4.3"/>
<circle cx="319.5" cy="300.6" r="3.3"/>
<circle cx="435.9" cy="511.8" r="4.3"/>
<circle cx="435.9" cy="511.8" r="3.3"/>
</g>
<g fill="none" stroke="#000" stroke-width=".42">
<path d="M459.4 55.3h-106.4v102.8h-13.6v-8.3h6.8v-107.3h-166.3v67.7h-7.5v-11.5h-110.6M459.4 45.3h-103.2v-12.8h-186.2v56.2h-108.2M61.8 136.7h88.6v7.5h-13.2v7.4h11.2v11.2h-6.7v-4.4h-11.3v-14.2h-68.6M172.4 128.4h7.5v21.4h6.9v8.3h-13.6v-13.9h-4.6v-7.5h3.8zM236 149.8h8.6v8.3h-8.6zM141.7 171.9h6.7v4.4h-6.7zM141.7 190h6.7v4.4h-6.7zM61.8 221.6h68.6v-13.7h11.3v-4.4h6.7v11.2h-11.2v13.6h-37.1v4.5h.8v6.6h-7.6v-14.9h-31.5M61.8 286.7h31.5v-11h7.6v6.5h-.8v4.5h5.3v17.9h6.6l4.8 4.9-4.8 4.8-2.8-2.8h-10.6v-18h-5.3v-3.9h-31.5M121.3 323.5l4.8-4.7 4.7 4.7v8.8h-6.7v-5.9zM124.1 350.4h6.7v8.8l-4.7 4.9-4.8-4.9 2.8-2.8zM299.7 348.5a1.6 1.6 0 0 0-1.9 .2 1.6 1.6 0 0 0-.3 2l.6 .2a1.55 1.55 0 0 1 2.2-.7 1.67 1.67 0 0 1-.3 2.5 1.67 1.67 0 0 1-2.5-.7h.1"/>
<path d="M301.7 348.1v3.4a1.56 1.56 0 0 0 1.8 1.6l.9-.8 .9-1.8M305.2 348.1l.1 5M306.2 348.8l1.8-.7a2.22 2.22 0 0 1 .9 3.9 2.17 2.17 0 0 1-2.7 .7h.1M306.5 348.1l.1 5M310.5 352.9l.7 .2 2.7-.2M310.5 348.5h2.4M310.5 350.2h2.7M310.8 353.1h.1M310.8 348.1v5M319.3 352.9l.7 .2 2.6-.2M319.3 348.5h2.3M319.3 350.2h2.6"/>
<path d="M319.5 348.1l.1 5M323.5 352.9l.7 .2 2.7-.2M323.8 348.1l.1 5M327.8 352.9l.7 .2 2.7-.2M327.8 348.5h2.3M327.8 350.2h2.7M328 348.1l.1 5M332.1 348.1l1.3 5 2.2-5M336.5 353.1l2.3-5 1.2 5M339.7 350.5h.1M339.7 350.5l-2.4 .6M342.7 348.1l-.1 5"/>
<path d="M344.5 348.1l-3.5 .4M345.5 348.1l.1 5M346.8 350.3h.1M347.5 348.8a1.74 1.74 0 0 1 2.4 0 1.74 1.74 0 0 1 .1 2.4l-.3 .8a1.37 1.37 0 0 1-1.2 1.1 1.37 1.37 0 0 1-1.4-.8 3.3 3.3 0 0 1 .4-3.5zM351.4 348.5l2.1 2.2 1.4 1.9M351.6 348.1l-.1 5M354.5 348.1l.1 5M61.8 389.3h36.8v-18h10.6l2.8-2.8 4.8 4.8-4.8 4.8h-6.6v18h-43.6M61.8 414.1h2.7M61.8 412.4h2.4M62.1 412.1l-.1 5M65.5 416.8l.7 .3 2.6-.3"/>
<path d="M65.6 412.1l.1 5M69.7 414.3h.1M70.4 412.7a1.77 1.77 0 0 1 2.4 .1 1.77 1.77 0 0 1 .1 2.4l-.3 .7a1.39 1.39 0 0 1-1.2 1.2 1.39 1.39 0 0 1-1.4-.8 3.5 3.5 0 0 1 .4-3.6zM74.3 414.3h.1M75 412.7a1.77 1.77 0 0 1 2.4 .1 1.77 1.77 0 0 1 .1 2.4l-.3 .7a1.39 1.39 0 0 1-1.2 1.2 1.39 1.39 0 0 1-1.5-.8 3.5 3.5 0 0 1 .5-3.6zM78.9 412.8l.7-.4a1.57 1.57 0 0 1 2.3 .3v.4a5.2 5.2 0 0 1-3 2.2h.1M79.3 412.1l-.1 5M80.5 414.4l1.7 2.7M82.2 417.1h.1M87.7 412.8l.7-.4a1.65 1.65 0 0 1 2.4 .3v.4a5.2 5.2 0 0 1-3 2.2h.1M88.2 412.1l-.1 5M91.8 416.8l.7 .3 2.7-.3"/>
<path d="M92.1 412.1v5M96 417.1l2.4-5 1.3 5M99.4 414.4l-2.5 .7M100.6 412.4l3.5 4.2M100.8 412.1l-.1 5M103.7 412.1l.1 5M738.9 497.1h.1M738.9 497.1a6.1 6.1 0 0 0-1.2 5.5M741.1 497.2h.1M741.1 497.2a5.4 5.4 0 0 0-.7 6.7M741.6 498.3a3.3 3.3 0 0 1 5.5 .6v.5M741.6 498.3h.1"/>
<path d="M741.6 498.3l-.1 .8 .5 1.3M742.5 499.1h.1M742.5 499.1l.4 .8M742.7 498.5h.1M742.7 498.5l-.2 .6M742.9 499.9h.1M742.9 499.9l.5 .2M745 498.1a1.35 1.35 0 0 1 1.2 1.3M745.1 498.1h-1.3l-1.1 .4M746.2 499.4h.1M746.8 496.6l1.2 .6 .8 1.5M746.8 496.6h.1"/>
<path d="M746.8 496.6a6.1 6.1 0 0 0-5.7 .6M747.1 499.4h.1M747.1 499.4h-.9M747.5 495.2a8 8 0 0 0-8.6 1.9M747.5 495.2l2.3 1.4 1 1.7M747.5 495.2h.1M748.8 498.7h.1M750.8 498.3l-2 .4M750.8 498.3h.1M737.7 502.6a5.6 5.6 0 0 0 3.1 3.9M737.7 502.6h.1M740.4 503.9h.1"/>
<path d="M740.4 503.9l1.1 1.3 .8 .3M740.7 506.5a10.2 10.2 0 0 0 7.8 0M741.2 502.3h.1M741.2 502.3l.2 1M741.4 503.3a3.6 3.6 0 0 0 4.4 1.5M741.4 503.3h.1M742 500.4h.1M742 500.4l.6 .5 3.3 .9 .4 .4M742.2 502.2a2.22 2.22 0 0 0 3.6 1.5M742.2 502.2h.1M742.2 502.2l-1 .1M742.3 505.5h.1"/>
<path d="M743.4 500.1h.1M743.5 500.1l2.2 .5a2.14 2.14 0 0 1 1.2 3.5M745.8 503.7h.1M746.3 502.2h.1M746.3 502.2a1.08 1.08 0 0 1-.5 1.5M746.9 504.1h.1M746.9 504.1l-1.2 .7M747 505.5l-.4 .1a6.3 6.3 0 0 1-4.3-.1M747 505.5h.1M747.4 502.7h.1M748.3 504.4l.8-1.6 2 .5-1 1.8-1.6 1.4M748.3 504.4l-1.3 1.1"/>
<path d="M748.3 504.4h.1M748.5 506.5h.1M297.2 559.6h2.5M297.5 559.3v5M301.4 559.3l-.1 5M306 560a1.74 1.74 0 0 1 2.4-.1 1.74 1.74 0 0 1 .2 2.5l-.4 .7a1.42 1.42 0 0 1-1.2 1.2 1.42 1.42 0 0 1-1.5-.8 3.5 3.5 0 0 1 .5-3.5zM309.8 559.6l2.1 2.2 1.4 2M310 559.3h.1M310 559.3v5M313 559.3l.1 5M315.9 559.3l-.1 5M317.9 559.3l-3.7 .3"/>
<path d="M323.2 559.6h2.4M323.5 559.3v5M327.8 559.3l.1 5M331.8 559.6h2.3M332 559.3l.1 5M336.1 559.3l1.2 5 2.2-5M346.7 559.3l-.1 5M348.5 559.3l-3.6 .3M349.4 559.3l.1 5M351.5 560a1.74 1.74 0 0 1 2.4-.1 1.74 1.74 0 0 1 .1 2.5l-.3 .7a1.42 1.42 0 0 1-1.2 1.2 1.42 1.42 0 0 1-1.5-.8 3.5 3.5 0 0 1 .5-3.5zM355.3 559.6l2.1 2.2 1.4 2M355.5 559.3v5"/>
<path d="M358.4 559.3l.2 5M297.2 561.3h2.7M300.9 560.1l.8-.5a1.57 1.57 0 0 1 2.3 .4v.3a4.8 4.8 0 0 1-3 2.1h.1M302.6 561.6l1.8 2.7M305.3 561.4h.1M323.2 564l.8 .3 2.6-.3M323.2 561.3h2.7M327.5 564l.7 .3 2.6-.3M331.8 564l.6 .3 2.7-.3M331.8 561.3h2.7M340.4 564.3l2.4-5 1.2 5M343.8 561.7l-2.6 .6"/>
<path d="M350.8 561.4h.1"/>
</g>
<path d="M362.6 97.7l.5 2h-1z" fill="#000"/>
<path d="M161 126.7h16.2v.6h-16.2z" fill-rule="evenodd" fill="#fff"/>
<path d="M177.2 110.2v1M178.7 110.2v1a16.2 16.2 0 0 0-17.7 16.1h17.7v1.1M179.9 110.2h.6v18.2h-.6M161 126.7h16.2v1.7" fill="none" stroke="#000" stroke-width=".38"/>
<path d="M166.9 125.1h.7v16.3h-.7z" fill-rule="evenodd" fill="#fff"/>
<path d="M167.6 125.1a16.3 16.3 0 0 0-16.2 17.7h-1M167.6 125.1v17.7h1M167.7 125.1h-.8v16.3h1.7M150.4 144.2v.5h18.2v-.5M150.4 141.4h1" fill="none" stroke="#000" stroke-width=".38"/>
<text font-size="8.3" x="754.5" y="501.8">DesignConsultants</text>
<g font-size="4.1">
<text x="739.5" y="527.1">Clients:</text>
<text x="784" y="527.1">Mr &amp; Mrs Smethurst</text>
<text x="739.5" y="533.9">Job:</text>
<text x="778.2" y="533.9">Extension &amp; Alterations</text>
<text x="739.5" y="540.7">Address:</text>
<text x="785.3" y="540.7">1 Woodbrook Road</text>
<text x="795.5" y="547.6">Alderley Edge</text>
<text x="804.5" y="554.7">Cheshire</text>
<text x="739.5" y="561.7">Dwg:</text>
<text x="773" y="561.7">Existing Plan &amp; Elevations</text>
<text x="739.5" y="568.4">Scale:</text>
<text x="789.5" y="568.4">Date:</text>
<text x="739.5" y="576">Job No:</text>
<text x="789.5" y="576">Revision:</text>
</g>
<g font-size="3.4">
<text x="770.5" y="568.1">1:50 @ A1</text>
<text x="807.9" y="568.1">28/07/17</text>
<text x="765.9" y="575.7">CSD-1625-01</text>
<text x="819.9" y="575.7">-</text>
</g>
<text font-size="2.8" x="755.9" y="506.8">Chartered Surveying and Architectural Services</text>
<g font-size="2.5">
<text x="760" y="510.8">Hallycombs Farm, Red Lane, Sutton, Macclesfield.</text>
<text x="795.9" y="514.8">Cheshire. SK11 0NA</text>
<text x="771.6" y="518.8">Tel: 01260 253 500 Mob: 07766 200 209</text>
</g>
</svg>
